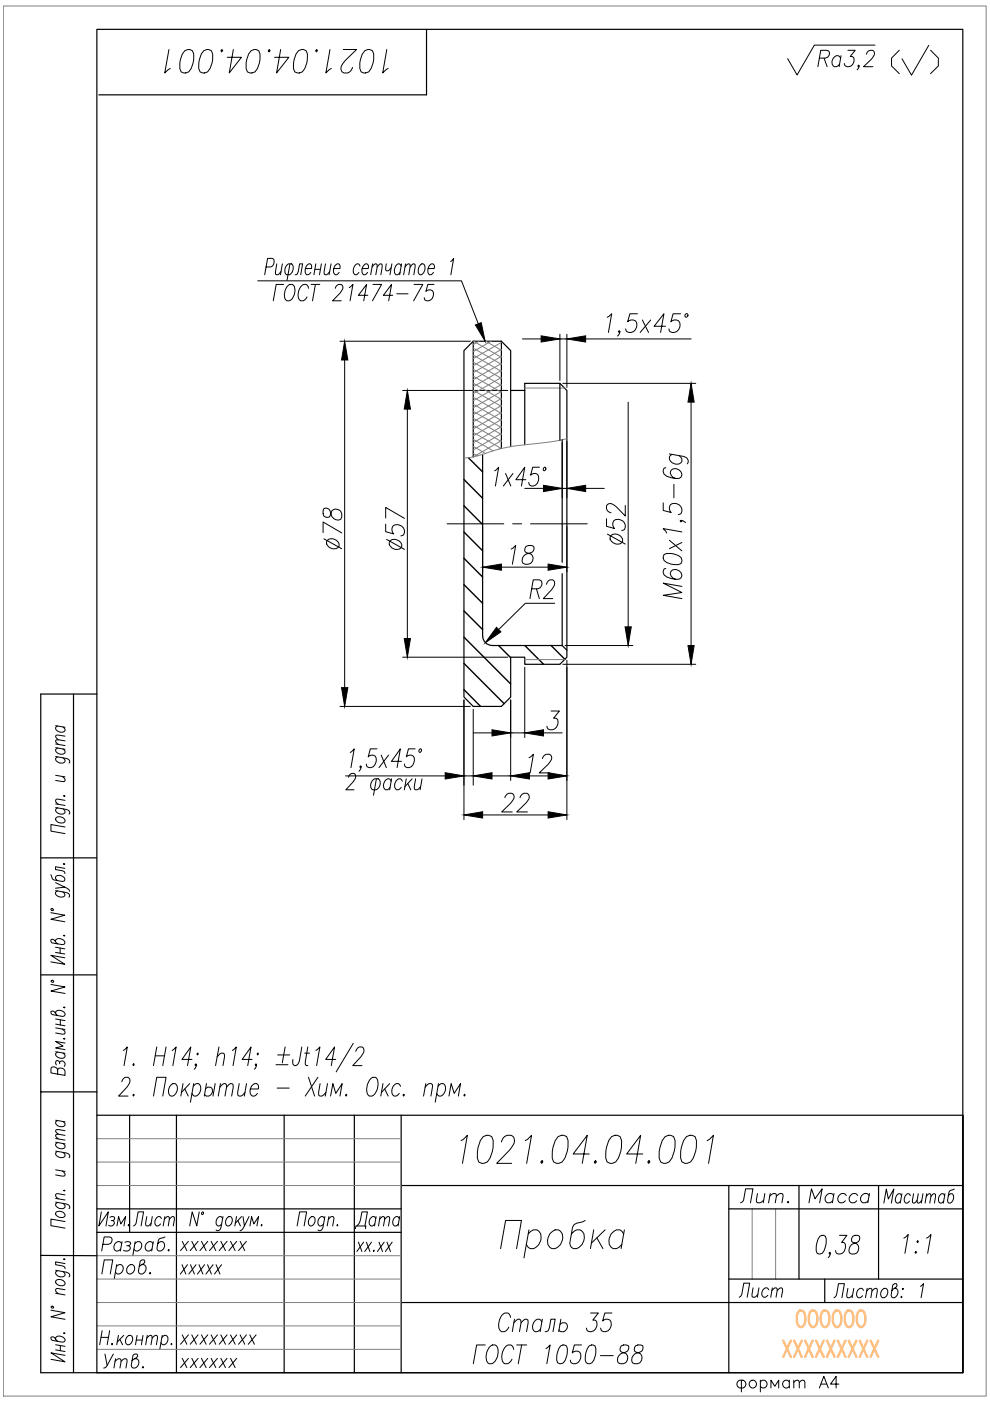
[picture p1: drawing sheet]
<svg xmlns="http://www.w3.org/2000/svg" width="210mm" height="297mm" viewBox="0 0 210 297" stroke-linecap="round" stroke-linejoin="round" font-family="sans-serif">
<!-- layer: Text -->
<g fill="none" stroke="#000" stroke-width=".21">
<path d="M185.5 9.6h-12.8l-3.7 6.3-2-3.5M56.4 56.6h1a1.05 1.05 0 0 0 .3-1.8h-1l-.6 3.5M58.7 55.9l-.3 2.2 .5 .2 .7-.7M59.9 55.9l-.4 2.4M60.9 56.1l.3-.2h.6a1.52 1.52 0 0 1-.4 2.4h-.6a1.52 1.52 0 0 1 .1-2.2zM61.5 55.9l-.6 3.5M62.6 58.3l.4-.2 .5-2.2h.7l-.4 2.4M64.8 56.9h1.2a.66 .66 0 0 0-.5-1 1.58 1.58 0 0 0-.4 2.4h.3l.5-.5M67 55.9l-.4 2.4M68.1 55.9l-.4 2.4M69 55.9l-.3 2.2 .5 .2 .7-.7M70.2 55.9l-.4 2.4"/>
<path d="M70.8 56.9h1.3a.66 .66 0 0 0-.6-1 1.56 1.56 0 0 0-.4 2.4h.3l.5-.5M76.3 56.4l-.3-.5a1.4 1.4 0 0 0-.7 2.4h.3l.5-.5M76.8 56.9h1.3a.64 .64 0 0 0 0-.6 .64 .64 0 0 0-.6-.4 1.54 1.54 0 0 0-.4 2.4h.3l.5-.5M78.9 56.6l.7-.7 .4 .2-.3 2.2M79 55.9l-.4 2.4M80 56.6l.6-.7 .4 .2-.2 2.2M81.9 55.9l-.1 1.4 .2 .1 .5-.1 .4-.5M83.1 55.9l-.4 2.4M85.1 56.4l-.4-.5a1.39 1.39 0 0 0-1 2l.3 .4h.3l.5-.5M85.1 55.9l-.4 2.4M85.9 56.6l.6-.7 .4 .2-.2 2.2M86 55.9l-.4 2.4"/>
<path d="M87 56.6l.6-.7 .4 .2-.3 2.2M89.2 56.1l.6-.2a1.4 1.4 0 0 1-.8 2.4 1.55 1.55 0 0 1 .2-2.2zM90.8 56.9h1.3a.66 .66 0 0 0-.6-1 1.58 1.58 0 0 0-.4 2.4h.3l.5-.5M95.6 55.4l.6-.6-.6 3.5M11.8 158.5l2 .4M11.8 157.7l2 .4M11.8 153.9l2 .3M12.2 158.6l-.4 .3a1.18 1.18 0 0 0 2 .7v-.3l-.4-.5M12.2 153.9l-.4 .4a1.18 1.18 0 0 0 2 .6v-.3l-.4-.5M13.8 157.1l-1.9-.2-.1 .3 .6 .6M13.8 156.1l-1.9-.2-.1 .3 .6 .6M11.8 171.2l2.7 .6a.5 .5 0 0 1 .1 .8"/>
<path d="M11.8 160.4l2.7 .6a.5 .5 0 0 1 .1 .8M11.8 170.4l2 .4M11.8 164.4l2 .3M11.9 173.3a1.22 1.22 0 0 1 1.9 .9 1.18 1.18 0 0 1-2-.7zM12.2 171.3l-.4 .3a1.18 1.18 0 0 0 2 .7v-.3l-.4-.5M12.2 160.5l-.4 .3a1.18 1.18 0 0 0 2 .7v-.3l-.4-.5M13.2 164.6l.6 .6-.2 .5-1.8-.2M13.5 168.7l.3 .1zM13.8 175.3l-3-.5v1.4l3 .5M13.8 169.7l-1.9-.2-.1 .4 .6 .6M73.9 164.8v-.2a.86 .86 0 0 1 1.4-.5 1.25 1.25 0 0 1-.4 1.7l-1.6 1.6h1.8M79.1 165.3l.3-.2h.8a1.36 1.36 0 0 1 .3 1.6 1.36 1.36 0 0 1-1.5 .7 1.41 1.41 0 0 1 .1-2.1z"/>
<path d="M79.8 165.1l-.6 3.5M82.9 165.6l-.4-.5a1.35 1.35 0 0 0-1.1 .9 1.35 1.35 0 0 0 .4 1.4h.3l.6-.5M83 165.1l-.4 2.3M85.3 165.6l-.4-.5a1.35 1.35 0 0 0-1.2 .9 1.35 1.35 0 0 0 .4 1.4h.4l.6-.5M86.1 165.1l-.4 2.3M86.5 166.1l.6 1.3M87.4 165.1l-1.6 1.7M88.1 165.1l-.2 2.2 .6 .1 .7-.6M89.5 165.1l-.4 2.3M10.8 193.5l2.9 .5-2.9 .9 2.9 .5M10.8 185.5a1.33 1.33 0 0 0 .7 1.1l1.7 .3 .4-.1 .1-.2a1.17 1.17 0 0 0-1.9-.7v.3l.4 .5M10.9 192.7h.4v.3h-.4z"/>
<path d="M11.8 199.6v-.3a1.17 1.17 0 0 1 1.9 .7l-.1 .2-.4 .1-2.1-.4-.3-.3 .1-.4a.84 .84 0 0 1 1 .7l.3 .2M11.8 188.8l2.7 .6a.52 .52 0 0 1 .1 .8M11.8 187.1l1.9 1-1.9 .2M12.2 188.9a.5 .5 0 0 0-.4 .3 .5 .5 0 0 0 .1 .5 1.26 1.26 0 0 0 1.8 .2v-.3l-.4-.5M13.5 198.4l.1-.1 .1 .1zM13.5 183.2l.1-.1 .1 .1zM13.7 188.1a1.13 1.13 0 0 1 1 .9M13.7 184.1l-1.9-.3v.6l1.8 .4 .1 .4M10.8 208.7l3 .6-3 .8 3 .5M10.9 207.9h.4v.3h-.4zM11.8 200.8l1.9 .4M11.8 201.9l1.9 .4"/>
<path d="M11.8 214.9v-.4a1.18 1.18 0 0 1 2 .7l-.6 .3-2.1-.4-.3-.3v-.3l.2-.1a.88 .88 0 0 1 .9 .7l.3 .2M11.8 217.9l2 .4M11.8 216l2 .4M11.8 217.1l2 .4M12.7 201v1.1M12.8 216.2v1.1M13.2 218.2l.6 .6-.2 .4-1.8-.2M13.5 213.6h.3l-.2 .1zM13.7 203.1l-2.9-.6 2.9 1.9-2.9-.5M11.8 237.5l2 .3M11.8 223l2 .3M12.2 237.6l-.4 .3a1.18 1.18 0 0 0 2 .6v-.2l-.4-.5"/>
<path d="M12.2 226.8a.78 .78 0 0 0-.6-.6 .78 .78 0 0 0-.8 .4v.9l3 .5v-.9a.87 .87 0 0 0-.7-.6 .87 .87 0 0 0-.9 .3v.9M12.2 223.1l-.4 .3a1.18 1.18 0 0 0 2 .6v-.3l-.4-.4M12.6 225.2a.61 .61 0 0 1 .7-.3 .61 .61 0 0 1 .5 .5l-.2 .7M12.6 225.5l-.1-.5-.6-.1-.1 .3 .1 .6M13.5 220.2l.3 .1h-.2zM13.8 239.7l-1.9-.2-.1 .4 .6 .6M13.8 221.1l-2-.3 1.6 1-1.6 .4 2 .3M25.8 229.4l.1-.2a.97 .97 0 0 1 1.5-.6 1.08 1.08 0 0 1-.1 1.3l-2.1 2.5h1.9M26.1 222.7l.9-.7-.7 3.9M28.2 232.2l.1-.2 .2 .2-.2 .2zM28.3 225.6l.2 .1-.2 .2-.1-.2zM32.5 232.4l.7-4h2l-.7 4"/>
<path d="M32.9 223.9h2M33.2 222l-.7 3.9M35.2 222l-.7 3.9M36.4 229.9l.7-.2a1.53 1.53 0 0 1 .4 1.7 1.53 1.53 0 0 1-1.3 1 1.59 1.59 0 0 1 .2-2.5zM36.5 222.7l.8-.7-.7 3.9M38.8 229.7l-.5 2.7M39.2 230.9l.7 1.5M40.2 229.7l-1.7 1.9M40.7 224.6h-2.1l1.9-2.6-.7 3.9M41 230.3l.6-.6h.5a1.53 1.53 0 0 1 .4 1.7 1.53 1.53 0 0 1-1.3 1l-.5-.6M41.1 229.7l-.7 4M41.6 225.7l-.1 .2-.2-.2 .2-.1a.94 .94 0 0 1-.3 1.1"/>
<path d="M41.7 223.5l.2-.2 .1 .2-.1 .2zM43.6 230.9a.85 .85 0 0 1 1.3-.2 .85 .85 0 0 1-.1 1.3l-.5 .4h-.6l-.3-.4M43.8 229.7l-.5 2.7M45.6 229.7l-.4 2.7M46 224l.9-.7h.4l.3 .2v.5l-.3 1.9M46.4 222l-.7 3.9M46.6 230.5l.9-.8 .5 .2v.6l-.3 1.9M46.7 229.7l-.4 2.7M48 230.5l.9-.8 .5 .2 .1 .6-.4 1.9M49.3 222.7l.8-.7-.7 3.9M50.7 229.7l-.3 1.9v.6l.3 .2h.4l.9-.8M52.3 229.7l-.5 2.7"/>
<path d="M53.1 230.9h1.7a.73 .73 0 0 0-.2-1 .73 .73 0 0 0-.9 0 1.59 1.59 0 0 0-.2 2.5h.4l.7-.6M53.5 224.6h-2.2l1.9-2.6-.7 3.9M54.4 225.7l-.2 .2-.1-.2 .2-.1a.97 .97 0 0 1-.4 1.1M54.7 223.3l.1 .2-.2 .2-.1-.2zM58.5 225.7h2.6M58.8 230.7h2.5M58.9 223.7h2.5M60.5 222l-.7 3.4M64 222l-.5 3-.5 .7-.6 .2a.96 .96 0 0 1-.3-1.3M64.6 223.3h1M65.3 222l-.6 3.2 .1 .5 .5 .2M65.4 228.4l1.3 4"/>
<path d="M67 222.7l.8-.7-.7 3.9M67.4 228.4l-2.7 4M67.9 229.7l-.3 2.5 .2 .2h.4l.9-.8M69.4 229.7l-.4 2.7M70.1 232.4l.5-2.7 .6 2.1 1.3-2.1-.4 2.7M71.2 224.6h-2.1l1.8-2.6-.7 3.9M73.2 232.2l.2-.2 .1 .2-.1 .2zM74.9 221.2l-3.6 6.1M75.4 222.9l.1-.2a.99 .99 0 0 1 1.5-.5 1.09 1.09 0 0 1-.1 1.3l-2.1 2.4h2M78.7 228.6l.3-.2h.6a2.54 2.54 0 0 1 0 3.4l-.7 .6h-.6a2.71 2.71 0 0 1 .4-3.8zM81.2 229.7l-.5 2.7M81.6 230.9l.7 1.5"/>
<path d="M82.6 229.7l-1.7 1.9M84.9 230.3l-.4-.6a1.53 1.53 0 0 0-1.3 1.1 1.53 1.53 0 0 0 .4 1.6h.4l.7-.6M85.4 232.2l.2-.2 .1 .2-.1 .2zM90.1 230.5l.9-.8h.4l.3 .2v.4l-.3 2.1M90.3 229.7l-.5 2.7M92.9 230.3l.6-.6h.5a1.53 1.53 0 0 1 .4 1.7 1.53 1.53 0 0 1-1.3 1l-.5-.6M93 229.7l-.7 4M95.2 232.4l.5-2.7 .6 2.1 1.3-2.1-.4 2.7M98.5 232l.1 .2-.1 .2-.2-.2zM11.8 254.9l2.7 .5a.5 .5 0 0 1 .1 .9M11.8 244.1l2.7 .5a.5 .5 0 0 1 .1 .8M11.8 254.1l2 .3"/>
<path d="M11.8 248l2 .4M11.8 242.2l2 .3M11.8 241.4l2 .3M11.9 257a1.22 1.22 0 0 1 1.9 .8 1.18 1.18 0 0 1-2-.6zM12.2 255l-.4 .3a1.18 1.18 0 0 0 2 .6v-.3l-.4-.5M12.2 244.1l-.4 .4a1.18 1.18 0 0 0 2 .6v-.3l-.4-.5M12.2 242.3l-.4 .3a1.18 1.18 0 0 0 2 .6v-.3l-.4-.5M13.2 248.3l.6 .6-.2 .4-1.8-.2M13.5 252.4h.3l-.2 .1zM13.8 259l-3-.5v1.4l3 .5M13.8 253.3l-1.9-.2-.1 .5 .6 .6M13.8 240.7l-1.9-.2-.1 .4 .6 .6"/>
<path d="M21.5 256.9l-.5 3 2-3-.5 3M23.3 258.1l.4-.2 .6 .2-.1 .6-.6 .1M23.9 258.8l.3 .3a.73 .73 0 0 1-.3 .8 .73 .73 0 0 1-.9-.1M24.8 259.9l.4-2 .4 1.6 1-1.6-.3 2M42.2 256.9l-.5 3-.9-3-.6 3M42.8 257h.3l.1 .2-.3 .3-.1-.1zM47.2 258.4l-.4-.5a1.15 1.15 0 0 0-.9 .8 1.15 1.15 0 0 0 .3 1.2h.3l.5-.4M47.3 257.9l-.6 2.7a.56 .56 0 0 1-.9 .2M48.3 258.1l.6-.2a1.16 1.16 0 0 1 .3 1.2 1.16 1.16 0 0 1-1 .8 1.2 1.2 0 0 1 .1-1.8zM50.2 257.9l-.4 2M50.4 258.8l.6 1.1M51.2 257.9l-1.3 1.5"/>
<path d="M51.5 257.9l.3 2 1-2M51.8 259.9a1.23 1.23 0 0 1-.9 1M53 259.9l.3-2 .5 1.6 1-1.6-.3 2M55.4 259.8l.1-.1 .1 .1-.2 .1zM63 259.9l.5-3h1.5l-.5 3M65.6 258.4l.5-.5h.3a1.14 1.14 0 0 1 .3 1.3 1.14 1.14 0 0 1-.9 .7 1.06 1.06 0 0 1-.2-1.5zM68.8 258.4l-.4-.5a1.15 1.15 0 0 0-.9 .8 1.15 1.15 0 0 0 .3 1.2h.3l.5-.4M68.9 257.9l-.6 2.7a.53 .53 0 0 1-.9 .2M69.6 258.5l.7-.6 .5 .2-.3 1.8M69.7 257.9l-.3 2M71.4 259.8l.2-.1v.1l-.1 .1zM10.8 277.8l3 .5-3 .9 3 .5"/>
<path d="M10.9 277h.4v.3h-.4zM11.8 269.3l2.7 .6 .3 .4-.2 .4M11.8 274.2l2 .4M11.9 271.4a1.22 1.22 0 0 1 1.9 .9 1.18 1.18 0 0 1-2-.7zM12.2 269.4l-.4 .3a1.18 1.18 0 0 0 2 .7v-.3l-.4-.5M13.5 267h.3l-.2 .1zM13.8 273.5l-1.9-.3-.1 .5 .6 .6M13.8 267.9l-2-.4v.6l1.8 .5 .2 .4M21.6 270.1l.5-3h1.8l-.5 3M21.8 263.8h1.2a.81 .81 0 0 0 .7-.7 .81 .81 0 0 0-.5-.8h-1.1l-.5 2.9M24.7 268.5a.8 .8 0 0 1 1-.3 .8 .8 0 0 1 .4 1.1 .86 .86 0 0 1-.7 .8 .86 .86 0 0 1-.9-.4M24.8 268.1l-.6 3"/>
<path d="M25.8 263.7a.86 .86 0 0 0-1-.4 .86 .86 0 0 0-.6 .8 .79 .79 0 0 0 .3 1.1 .79 .79 0 0 0 1.1-.4M25.9 263.2l-.4 2M26.5 263.4a.77 .77 0 0 1 1.2 .3l-.5 .4h-.3M27.1 268.5a.79 .79 0 0 1 1.1-.3 .79 .79 0 0 1 .3 1.1 .83 .83 0 0 1-.8 .8 .83 .83 0 0 1-.9-.8zM27.2 264.1l.4 .3a.69 .69 0 0 1-.5 .8l-.9-.1M28.6 263.7a.78 .78 0 0 1 .7-.5 .78 .78 0 0 1 .7 .5 1.08 1.08 0 0 1-.2 1.2 1.08 1.08 0 0 1-1.2 .2l-.2-.3M28.7 263.2l-.5 3M30.1 268.1a.88 .88 0 0 1 .9 .6 .88 .88 0 0 1-.3 1 .77 .77 0 0 1-1.3 .1l-.1-.3 .4-2.1 .4-.3h.4l.2 .4-.2 .3-1 .7M31.7 270l.1-.2 .1 .2-.1 .1zM32.4 263.7a.86 .86 0 0 0-.9-.4 .86 .86 0 0 0-.7 .8 .78 .78 0 0 0 .4 1.1 .78 .78 0 0 0 1-.4M32.5 263.2l-.3 2M35 262.3l-1 .3-.4 .4-.3 2a1 1 0 0 0 1.4-.1 1 1 0 0 0 0-1.4v-.1a.82 .82 0 0 0-1.2 .3"/>
<path d="M173.8 262.1l.5-.2 .7 .2a4 4 0 0 1-.6 3.6l-.5 .2-.7-.2a4 4 0 0 1 .6-3.6zM176.1 265.7l-.2 .2-.1-.2 .1-.2a.95 .95 0 0 1-.3 1.1M178 261.9h1.6l-1.2 1.5h.5a1.47 1.47 0 0 1 .2 1.6 1.47 1.47 0 0 1-1.4 .9l-.4-.2-.1-.6M180.8 262.1a.86 .86 0 0 0 .1 1.3 1.21 1.21 0 0 1 1.1 1.6 1.21 1.21 0 0 1-1.9 .5 1.7 1.7 0 0 1 1.6-2.1 1.02 1.02 0 0 0 .5-1.3l-.4-.2zM191.6 262.5l1-.8-.7 4M194 265.5l.2-.2 .1 .2-.2 .2zM194.6 263.1l.1 .2-.2 .2-.1-.2zM196.5 262.5l.9-.8-.7 4M11.8 283.9v-.3a1.18 1.18 0 0 1 2 .7l-.6 .3-2.1-.4-.3-.4v-.3h.2a.88 .88 0 0 1 .9 .6l.3 .3M11.8 285.1l2 .4M11.8 286.2l2 .4M12.8 285.3v1.1"/>
<path d="M13.5 282.6l.3 .1-.2 .1zM13.8 287.4l-3-.6 3 1.9-3-.5M21.4 283.5h1.6M21.7 282.1l-.6 3M23.2 282.1l-.5 3M25.1 283.1l-.3 2M26.2 283.1l-1.3 1.4M26.8 283.5a.69 .69 0 0 1 1.1-.2 1.19 1.19 0 0 1-.9 1.8 .99 .99 0 0 1-.2-1.6zM29.1 283.1l-.4 2M30.3 283.1l-.3 2M31.1 283.7l.7-.6 .4 .2-.2 1.8M31.2 283.1l-.3 2"/>
<path d="M32.3 283.7l.6-.6 .5 .2-.2 1.8M34.3 283.5l.6-.4h.3a1.13 1.13 0 0 1 .3 1.3 1.13 1.13 0 0 1-1 .7l-.4-.4M34.4 283.1l-.5 3"/>
</g>
<!-- layer: 0 -->
<g fill="none" stroke="#000" stroke-width=".25">
<path d="M20.5 6.2h183.6v284.8h-183.6zM90.4 6.2v13.9h-69.4M100.3 72.3l-1.9 2v73.5l1.9 2h6l2-2v-8.5h3v1.5h7.4l1.5-1.5v-56.5l-1.5-1.5M100.3 72.3h6M100.3 72.3v24.6M106.3 72.3l2 2v20.4M106.3 72.3v22.8M102.3 96.3v38.6M108.3 82.8h3M118.7 81.3h-7.4v13M118.7 81.3v12M119.2 93.2v26"/>
<path d="M102.3 134.9a1.98 1.98 0 0 0 2 1.9l14.9 .1M119.2 121.6v15.3M119.2 136.9l1 1M15.6 147.2v143.8M20.5 147.2h-11.9v143.8h195.5M8.6 181.9h11.9M8.6 206.7h11.9M8.6 231.5h.1M8.6 231.5h11.9M20.5 236.5h183.6M27.5 236.5v24.8M37.4 236.5v54.5"/>
<path d="M60.2 236.5v54.5M75.1 236.5v54.5M85.1 236.5v54.5M20.5 256.3h64.6M85.1 251.4h119M154.5 251.4v39.6M154.5 256.3h49.6M169.4 251.4v19.8M186.3 251.4v19.8M8.6 266.2h11.9M20.5 261.3h64.6M85.1 276.2h119"/>
<path d="M154.5 271.2h49.6M204.1 291v-54.5v54.5"/>
</g>
<!-- layer: Slim -->
<g fill="none" stroke="#808080" stroke-width=".21">
<path d="M.7 1.3h208.4v294.7h-208.4zM100.3 75.3l6 3.4M100.3 73.8l6 3.4M100.3 72.3l6 3.5M100.3 79.8l6 3.4M100.3 78.3l6 3.4M100.3 76.8l6 3.4M101.6 72.3l-1.3 .8M103 72.3l3.3 2M104.1 72.3l-3.8 2.2M106.3 72.6l-6 3.4M106.3 74.1l-6 3.4"/>
<path d="M106.3 77.1l-6 3.4M106.3 78.5l-6 3.5M106.3 75.6l-6 3.4M100.3 84.2l6 3.5M100.3 82.7l6 3.5M100.3 81.2l6 3.5M100.3 88.7l6 3.4M100.3 87.2l6 3.4M100.3 85.7l6 3.5M100.3 93.2l4.2 2.4M100.3 91.7l6 3.4M100.3 90.2l6 3.4"/>
<path d="M100.3 94.6l2.6 1.5M100.3 96.1l.9 .5M106.3 81.5l-6 3.5M106.3 83l-6 3.5M106.3 80l-6 3.5M106.3 86l-6 3.4M106.3 87.5l-6 3.4M106.3 84.5l-6 3.4M106.3 90.5l-6 3.4M106.3 91.9l-6 3.5M106.3 89l-6 3.4M106.3 94.9l-.5 .3"/>
<path d="M106.3 93.4l-6 3.5M111.3 82.3h8.4M120.2 93l-2.7 .6a87 87 0 0 0-12.4 1.8l-4.7 1.5-2 .2M111.3 139.8h8.4M20.5 246.4h64.6M20.5 241.4h64.6M20.5 251.4h64.6M159.5 256.3v14.9M164.5 256.3v14.9M20.5 271.2h64.6M20.5 266.2h64.6M20.5 276.2h64.6"/>
<path d="M20.5 286.1h64.6M20.5 281.1h64.6"/>
</g>
<!-- layer: Wide -->
<g fill="none" stroke="#ffbf7f" stroke-width=".51">
<path d="M166.1 284.2l1.6 3.5M167.7 284.2l-1.6 3.5M168.4 284.2l1.6 3.5M170 284.2l-1.6 3.5M170.7 284.2l1.6 3.5M172.3 284.2l-1.6 3.5M173 284.2l1.6 3.5M174.6 284.2l-1.6 3.5M175.3 284.2l1.6 3.5M176.9 284.2l-1.6 3.5M177.6 284.2l1.7 3.5M179.3 284.2l-1.7 3.5"/>
<path d="M179.9 284.2l1.7 3.5M181.6 284.2l-1.7 3.5M182.3 284.2l1.6 3.5M183.9 284.2l-1.6 3.5M184.6 284.2l1.6 3.5M186.2 284.2l-1.6 3.5"/>
</g>
<!-- layer: Hatch -->
<g fill="none" stroke="#000" stroke-width=".3">
<path d="M99.3 97l3 3.1M98.4 107.2l3.9 4M98.4 118.4l3.9 3.9M98.4 112.8l3.9 4M98.4 101.7l3.9 3.9M98.4 135.1l9.9 9.9M98.4 129.5l3.9 4M98.4 124l3.9 3.9M105.7 136.9l2.6 2.5M111.3 136.9l4 3.9M116.8 136.9l3 2.9M98.4 146.2l3.5 3.6"/>
<path d="M98.4 140.7l8.5 8.5"/>
</g>
<!-- layer: Ax -->
<path d="M94.8 111.1h12M108.7 111.1h1.9M112.5 111.1h12" fill="none" stroke="#000" stroke-width=".21"/>
<!-- layer: Dim -->
<g fill="none" stroke="#000" stroke-width=".21">
<path d="M54.6 59.5h43.2l3.6 9.2M72.1 72.3h27.6M73.1 76.3v69.5M110.8 71.9h3.9M118.7 70.9v9.8M118.7 71.9h1.5M120.2 70.9v11.2M124.2 71.9h22.3M128.7 67.3l1-.8-.7 4M131.4 70.3l-.2 .2-.1-.2 .2-.2a.88 .88 0 0 1-.4 1.1M135.2 66.5h-1.7l-.4 1.7a1.11 1.11 0 0 1 1.4-.2 1.11 1.11 0 0 1 .5 1.4 1.31 1.31 0 0 1-.9 1 1.31 1.31 0 0 1-1.4-.3v-.4M136.2 67.8l1.3 2.7"/>
<path d="M138 67.8l-2.3 2.7M141.1 69.2h-2.4l2.1-2.7-.7 4M144.3 66.5h-1.6l-.5 1.7a1.11 1.11 0 0 1 1.5-.2 1.11 1.11 0 0 1 .4 1.4 1.31 1.31 0 0 1-.9 1 1.31 1.31 0 0 1-1.3-.3l-.1-.4M85.4 82.8h22.3M86.4 86.7v48.7M104.9 99.8l.8-.7-.7 3.9M114.4 99.1h-1.4l-.5 1.7a1 1 0 0 1 1.7 .1 1.45 1.45 0 0 1-.3 1.6 1.45 1.45 0 0 1-1.6 .3l-.2-.5M115.4 99.1l.3 .1v.4l-.3 .2-.2-.2zM119.2 93.9v11.6M119.3 81.3h28.2M120.2 93.6v11.9M133.2 85.3v47.6"/>
<path d="M141.2 99.2l-.4 .1-.2 .4 .2 .8a4.6 4.6 0 0 0 3.2 .9l.4-.2a1.25 1.25 0 0 0-.6-1.7 1.25 1.25 0 0 0-1.7 .6 1.37 1.37 0 0 0 1.2 1.4M141.9 96.2l3.1 .6a1.1 1.1 0 0 1 .9 1.3l-.2 .2M142.5 96.3a.85 .85 0 0 0-.4 1.4 1.49 1.49 0 0 0 2.5 .1v-.5l-.6-.7M146.5 85.3v51.6M68.5 112.9v-2.2l4 2.3M68.7 107.8a1.3 1.3 0 0 0 .4 1.8h.7l.4-.9a1.22 1.22 0 0 1 1.9-.5 1.22 1.22 0 0 1 0 2 1.7 1.7 0 0 1-2.1-1.8 .95 .95 0 0 0-1.3-.6zM68.7 114.2l3.8 2.2M69.4 114.5a1.53 1.53 0 0 1 1.7-.1 1.53 1.53 0 0 1 .8 1.4 1.48 1.48 0 0 1-1.7 .5 1.48 1.48 0 0 1-1-1.5zM81.8 111.1v1.6l1.7 .5a1.11 1.11 0 0 1-.3-1.4 1.11 1.11 0 0 1 1.4-.5 1.3 1.3 0 0 1 1.1 .9 1.3 1.3 0 0 1-.3 1.3l-.4 .1M81.8 109.8v-2.2l4 2.3M82 114.4l3.8 2.1M82.7 114.7a1.55 1.55 0 0 1 2.5 1.2 1.48 1.48 0 0 1-1.7 .5 1.48 1.48 0 0 1-1-1.4z"/>
<path d="M102.3 111.7v9.5M107.2 100.4l1.1 2.6M108.4 116.4l.9-.7-.7 3.9M108.8 100.4l-2.1 2.6M111.3 103.5h3.9M111.5 101.7h-2.1l1.9-2.6-.7 3.9M111.5 115.8a.82 .82 0 0 0 .1 1.4l.6 .2a1.21 1.21 0 0 1 .7 1.5 1.21 1.21 0 0 1-1.5 .7l-.5-.2a1.4 1.4 0 0 1 1-2l.7-.2a.99 .99 0 0 0 .5-1.4l-.4-.1zM119.2 103.5h1M120.2 111.7v9.5M124.2 103.5h3.9M128.6 110v1.6l1.7 .5a1.1 1.1 0 0 1-.3-1.5 1.1 1.1 0 0 1 1.4-.4 1.3 1.3 0 0 1 1.1 .8 1.3 1.3 0 0 1-.3 1.4l-.4 .1M128.8 113.2l3.8 2.2"/>
<path d="M129.5 113.5a1.54 1.54 0 0 1 1.7-.1 1.54 1.54 0 0 1 .8 1.4 1.47 1.47 0 0 1-1.7 .5 1.47 1.47 0 0 1-.9-1.5zM132.6 107.2v2.2l-1.9-1.9a1.45 1.45 0 0 0-1.9-.5l-.2 .3a1.15 1.15 0 0 0 .9 1.4M140.6 106.6v1.6l1.7 .5a1.11 1.11 0 0 1-.3-1.5 1.11 1.11 0 0 1 1.5-.4 1.31 1.31 0 0 1 1 .9 1.31 1.31 0 0 1-.3 1.3l-.4 .1M140.8 117.6a3.6 3.6 0 0 1 3.6 .6l.2 .5-.2 .8a3.6 3.6 0 0 1-3.6-.6l-.2-.6zM141.9 114.6l2.7 2.2M142.9 102.7v2.9M144.4 110.3l.2 .2-.2 .2-.2-.3a.94 .94 0 0 1 1.1 .4M144.6 112.8l-4-.7 .8 .9M144.6 115l-2.7 1.3M85.4 139.3h22.3M106.3 120.2h9.9M112.7 124.8h1.3a1.02 1.02 0 0 0 .9-.8 1.02 1.02 0 0 0-.6-1.1h-1.2l-.7 4"/>
<path d="M113.7 124.8l.6 2.1M115.9 123.9v-.2a.98 .98 0 0 1 1.5-.6 1.13 1.13 0 0 1-.1 1.4l-2.1 2.4h2M117.6 127.9h-6.2l-5.7 5.6M119.8 136.9h14.4M120.2 140v33.8M141.2 120.5l-.4 .1-.2 .5 .2 .8a4.3 4.3 0 0 0 3.2 .9l.4-.3a1.25 1.25 0 0 0-.6-1.6 1.25 1.25 0 0 0-1.7 .6 1.37 1.37 0 0 0 1.2 1.3M144.6 124.3l-4-.7 4 2-4 .6 4 .7M72.1 149.8h27.6M74.3 159.5l.8-.7-.7 4M79.9 158.8h-1.4l-.4 1.7a1 1 0 0 1 1.3-.3 1 1 0 0 1 .3 1.4 1.14 1.14 0 0 1-.7 1.1 1.14 1.14 0 0 1-1.3-.3v-.4M88 158.8h-1.4l-.4 1.7a.99 .99 0 0 1 1.3-.3 .99 .99 0 0 1 .3 1.4 1.12 1.12 0 0 1-.7 1.1 1.12 1.12 0 0 1-1.3-.3l-.1-.4M89 158.8l.4 .1-.1 .4-.3 .2-.2-.2z"/>
<path d="M98.4 148.4v25.4M100.3 150.4v16.1M100.3 155.4h4M108.3 148.4v17.1M108.3 155.4h3M111.3 141.5v14.9M115.2 155.4h4M116.8 150.7h1.8l-1.2 1.6h.5l.2 .2a1.49 1.49 0 0 1-.2 1.7 1.49 1.49 0 0 1-1.7 .3l-.2-.5M119.3 140.8h28.2M73.3 164.5h21.1M76.6 162.6l-.2 .2-.1-.2 .2-.2a.97 .97 0 0 1-.4 1.1M80.8 160.1l1.1 2.7"/>
<path d="M82.4 160.1l-2 2.7M85.1 161.4h-2.1l1.9-2.6-.7 4M98.4 164.5h1.9M102.3 172.8h13.9M104.3 164.5h4M107 169.1a1.08 1.08 0 0 1 .8-.9 1.08 1.08 0 0 1 1.1 .4 1.53 1.53 0 0 1-.6 1.7l-1.9 1.8h2.2M110.3 169.1v-.2a1.12 1.12 0 0 1 1.7-.5 .94 .94 0 0 1-.1 1.3l-2.3 2.4h2.2M112.2 160.7l.9-.8-.7 4M112.3 164.5h3.9M115 160.8a1.06 1.06 0 0 1 .8-.8 1.06 1.06 0 0 1 1.1 .3 1.56 1.56 0 0 1-.6 1.7l-2 1.9h2.3"/>
<circle cx="145.5" cy="66.9" r=".35"/>
</g>
<g fill="#000" stroke="#000" stroke-width=".21">
<path d="M73.1 72.3l.7 4h-1.4zM100.8 68.9l1.2-.5 .9 3.9zM114.7 71.2l4 .7-4 .6zM120.2 71.9l4-.7v1.3zM86.4 82.8l.6 3.9h-1.3zM146.5 81.3l.7 4h-1.3zM102.3 120.2l4-.6v1.3zM115.2 102.9l4 .6-4 .7zM116.2 119.6l4 .6-4 .7zM120.2 103.5l4-.6v1.3zM85.7 135.4h1.3l-.6 3.9zM105.3 133l.9 1-3.3 2.3z"/>
<path d="M132.5 132.9h1.3l-.6 4zM145.9 136.9h1.3l-.7 3.9zM72.4 145.8h1.4l-.7 4zM104.3 154.7l4 .7-4 .6zM111.3 155.4l3.9-.7v1.3zM94.4 163.8l4 .7-4 .7zM98.4 172.8l3.9-.7v1.3zM100.3 164.5l4-.7v1.4zM108.3 164.5l4-.7v1.4zM116.2 172.1l4 .7-4 .6zM116.2 163.8l4 .7-4 .7z"/>
</g>
<text font-size="12.3" x="104.8" y="267.8">Пробка</text>
<text font-size="10.1" x="96.7" y="248">1021.04.04.001</text>
<g font-size="8.8">
<text x="33.9" y="16.6">1021.04.04.001</text>
<text x="187.7" y="16.9">( )</text>
</g>
<g font-size="7.5">
<text x="172.2" y="15.9">Ra3,2</text>
<text x="104.4" y="283.6">Сталь 35</text>
<text x="99.1" y="290.3">ГОСТ 1050-88</text>
</g>
<g font-size="7.1">
<text x="56.8" y="64.9">ГОСТ 21474-75</text>
<text x="74.1" y="261.8">Дата</text>
</g>
<text font-size="7.1" fill="#ffbf7f" x="167.6" y="282.6">OOOOOO</text>
<g font-size="6.6">
<text x="186.3" y="256.5">Масштаб</text>
<text x="20.8" y="291.4">Утв.</text>
<text x="154.9" y="296.3">формат А4</text>
</g>
<g font-size="6.2">
<text x="155.9" y="256.1">Лит.</text>
<text x="170.4" y="256.1">Масса</text>
<text x="27.2" y="261.1">Лист</text>
<text x="155.6" y="276.2">Лист</text>
<text x="175.7" y="276.2">Листов: 1</text>
</g>
<text font-size="5.3" x="74.4" y="266.7">xx.xx</text>
<g font-size="4.9">
<text x="37" y="266.3">xxxxxxx</text>
<text x="37" y="271.3">xxxxx</text>
<text x="37" y="286.1">xxxxxxxx</text>
<text x="37" y="291">xxxxxx</text>
</g>
</svg>
